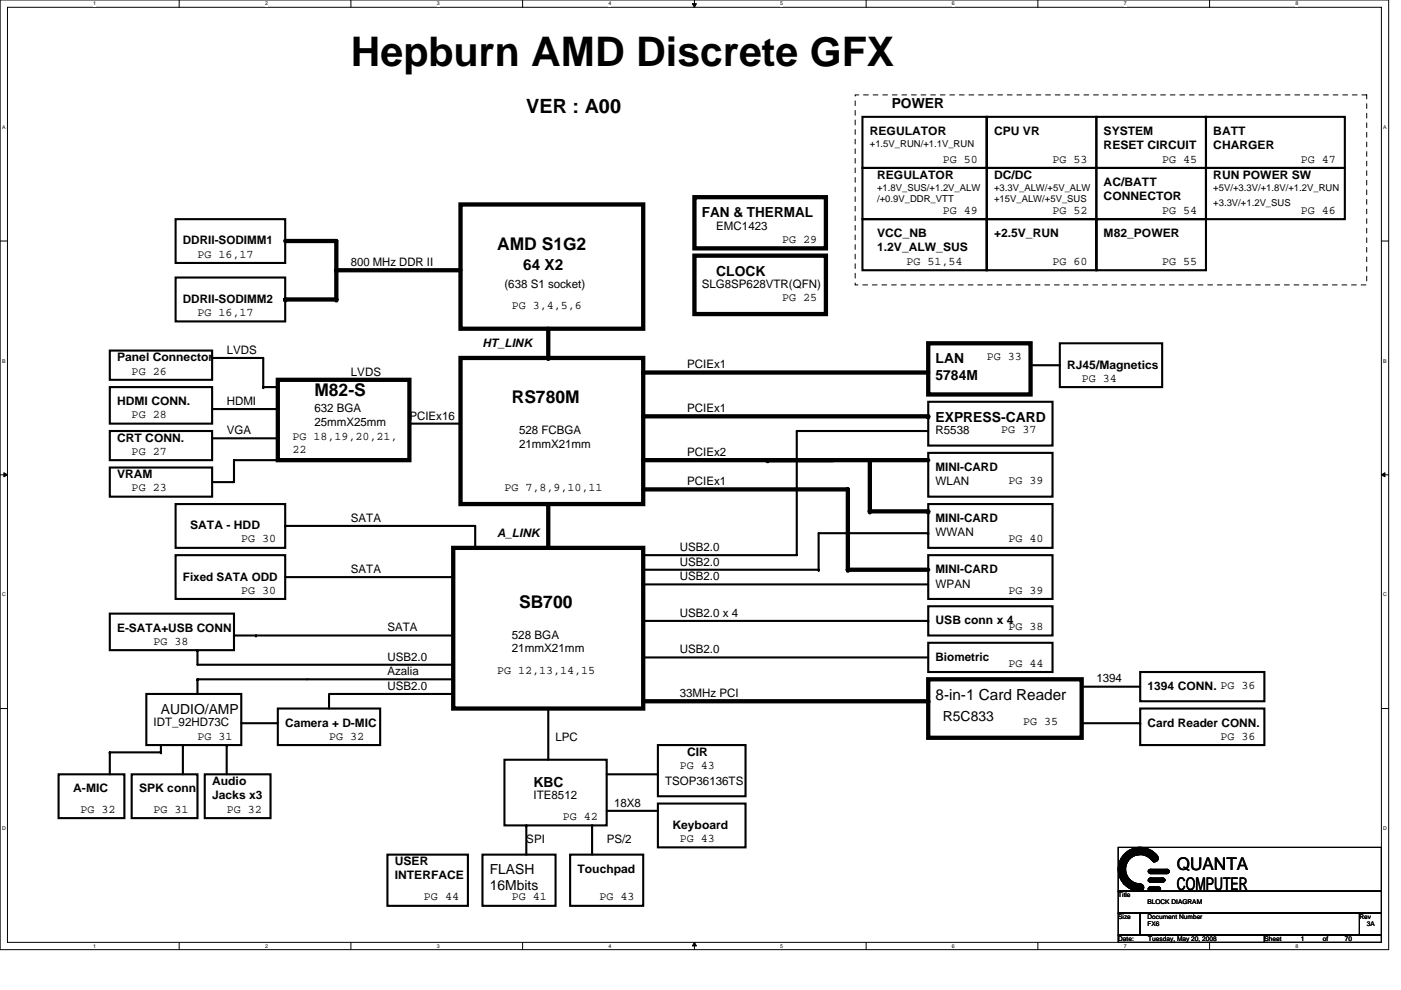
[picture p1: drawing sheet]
<svg xmlns="http://www.w3.org/2000/svg" width="297mm" height="210mm" viewBox="0 0 297 210" stroke-linecap="round" stroke-linejoin="round" font-family="sans-serif">
<path d="M0 0h294.4v201.4h-294.4zM1.6 1.5h291.3v198.4h-291.3z" fill="none" stroke="#000" stroke-width=".21"/>
<g fill="#fff">
<path d="M19.8 .2h.6v1.2h-.6z"/>
<path d="M19.8 200h.6v1.3h-.6z"/>
</g>
<path d="M38 0v1.5M38 199.9v1.5" fill="none" stroke="#000" stroke-width=".21"/>
<g fill="#fff">
<path d="M56.2 .2h.6v1.2h-.6z"/>
<path d="M56.2 200h.6v1.3h-.6z"/>
</g>
<path d="M74.4 0v1.5M74.4 199.9v1.5" fill="none" stroke="#000" stroke-width=".21"/>
<g fill="#fff">
<path d="M92.6 .2h.6v1.2h-.6z"/>
<path d="M92.6 200h.6v1.3h-.6z"/>
</g>
<path d="M110.8 0v1.5M110.8 199.9v1.5" fill="none" stroke="#000" stroke-width=".21"/>
<g fill="#fff">
<path d="M129 .2h.6v1.2h-.6z"/>
<path d="M129 200h.6v1.3h-.6z"/>
</g>
<path d="M147.2 0v1.5M147.2 199.9v1.5" fill="none" stroke="#000" stroke-width=".21"/>
<path d="M146.8 .8h.9l-.5 .7zM147.2 199.9l.5 .7h-.9z" fill="#000" stroke="#000" stroke-width=".21"/>
<g fill="#fff">
<path d="M165.4 .2h.6v1.2h-.6z"/>
<path d="M165.4 200h.6v1.3h-.6z"/>
</g>
<path d="M183.6 0v1.5M183.6 199.9v1.5" fill="none" stroke="#000" stroke-width=".21"/>
<g fill="#fff">
<path d="M201.8 .2h.6v1.2h-.6z"/>
<path d="M201.8 200h.6v1.3h-.6z"/>
</g>
<path d="M220 0v1.5M220 199.9v1.5" fill="none" stroke="#000" stroke-width=".21"/>
<g fill="#fff">
<path d="M238.2 .2h.6v1.2h-.6z"/>
<path d="M238.2 200h.6v1.3h-.6z"/>
</g>
<path d="M256.5 0v1.5M256.5 199.9v1.5" fill="none" stroke="#000" stroke-width=".21"/>
<g fill="#fff">
<path d="M274.7 .2h.5v1.2h-.5z"/>
<path d="M274.7 200h.5v1.3h-.5z"/>
<path d="M.4 26.3h.8v1.3h-.8z"/>
<path d="M293.3 26.3h.7v1.3h-.7z"/>
<path d="M.4 75.9h.8v1.2h-.8z"/>
<path d="M293.3 75.9h.7v1.2h-.7z"/>
</g>
<path d="M0 51.1h1.6M292.9 51.1h1.5" fill="none" stroke="#000" stroke-width=".21"/>
<g fill="#fff">
<path d="M.4 125.5h.8v1.2h-.8z"/>
<path d="M293.3 125.5h.8v1.2h-.8z"/>
</g>
<path d="M0 100.7h1.6M292.9 100.7h1.5" fill="none" stroke="#000" stroke-width=".21"/>
<path d="M.8 100.3l.8 .4-.8 .4zM292.9 100.7l.7-.4v.8z" fill="#000" stroke="#000" stroke-width=".21"/>
<g fill="#fff">
<path d="M.4 175.1h.8v1.2h-.8z"/>
<path d="M293.3 175.1h.8v1.2h-.8z"/>
</g>
<g fill="none" stroke="#000" stroke-width=".21">
<path d="M0 150.3h1.6M292.9 150.3h1.5M237.1 179.7h55.8v9.3h-55.8zM240.5 179.9v1.5l-.2-.1v-1.3zM241.7 179.7l1.2 .2 1.1 .4 1.4 1.2M241.7 179.7a4.6 4.6 0 0 0-4.6 4.7 4.6 4.6 0 0 0 4.6 4.6M241.7 179.7l-1.4 .2M237.1 193.7h4.6v4.6h-4.6zM237.1 189h55.8v4.7h-55.8zM237.1 198.3h31v1.6h-31zM237.3 183.3v2.2l.1 .4v-3.1l.1-.3v3.9l.2 .1v-4.3l.2-.3v5l.1 .1v-5.3l.2-.1v5.9M238.3 187.5v-6.1l.2-.1v6.3h.2v-2.3l.1 .3v2.2l.1 .1v-2l.2 .3v1.9l.2 .2v-1.9l.1 .1v1.9h.2v-1.7l.1 .2v1.7h.2v-1.6l.1 .2v1.4l.2 .1v-1.5l.1 .1v1.4h.2v-1.2"/>
<path d="M238.7 181v2.6l.1-.5v-2.1l.1-.2v2l.2-.1v-2l.2-.2v1.9l.1-.2v-1.9h.2v1.8l.1-.2v-1.6l.2-.1v1.5l.1-.1v-1.4l.2-.2v1.6M240.5 181a3.6 3.6 0 0 1 4.3 1.5M240.5 180.8a3.8 3.8 0 0 1 4.5 1.9M240.5 180.7a3.9 3.9 0 0 1 4.7 2M240.5 180.5a4 4 0 0 1 4.7 1.9M240.5 180.4a4.3 4.3 0 0 1 4.9 2M240.5 180.1a4.4 4.4 0 0 1 5.1 2M240.5 187.3v.2h.2v1.2h.1v-1.2h.2v1.4h-.3l.4-1.4M240.5 181.4a3.3 3.3 0 0 1 4.1 1.4M240.5 181.2a3.4 3.4 0 0 1 4.2 1.6M240.6 180.2a4.4 4.4 0 0 1 4.9 2M240.7 180v1.3"/>
<path d="M241.1 187.5h.1M241.1 187.5v1.4l.2-.2v-1.2l.1 .3v1.1h.2v-1.3h.1v1.3h.2v-1.3h.2v1.3l.1-.2v-.9l.2 .1v.7M241.7 181.3l1.3 .3 1.1 .8M241.7 181.3a3.1 3.1 0 0 0-3 3.1 3.1 3.1 0 0 0 3 3.1M241.7 181.3l-1.1 .1M241.7 193.7h46.5v4.6h-46.5zM243.6 184.5h4.2v.2h-4.3v.1h4.4l-.1 .2h-4.2l.2 .1h4M243.6 186.4h3.3v.1h-3.3l-.1 .2h3.5l-.1 .2h-3.4l.3 .1h2.9M243.6 188.3h2.3v.1h-2.4v.2h2.6l-.2 .1h-2.4l.3 .2h2.1M243.9 188.1h1.7M243.9 189h1.7M243.9 187.2h2.6"/>
<path d="M243.9 186.2h2.6M243.9 185.3h3.6M243.9 184.4h3.6M268.1 198.3h24.8v1.6h-24.8zM288.2 193.7h4.7v4.6h-4.7z"/>
<circle cx="241.7" cy="188.2" r=".77"/>
<circle cx="243.9" cy="186.7" r=".45"/>
<circle cx="243.9" cy="184.8" r=".45"/>
<circle cx="243.9" cy="188.5" r=".45"/>
<circle cx="244.8" cy="182" r=".76"/>
<circle cx="245.6" cy="188.5" r=".46"/>
<circle cx="246.5" cy="186.7" r=".46"/>
<circle cx="247.5" cy="184.8" r=".46"/>
</g>
<g fill="none" stroke="#000" stroke-width=".44">
<path d="M182.9 24.8h26.3v10.8h-26.3zM182.9 35.6h26.3v10.9h-26.3zM209.2 35.6h23.2v10.9h-23.2zM209.2 24.8h23.2v10.8h-23.2zM232.4 35.6h23.3v10.9h-23.3zM232.4 24.8h23.3v10.8h-23.3zM255.7 24.8h29.4v10.8h-29.4zM255.7 35.6h29.4v10.9h-29.4zM37.2 58.9h23.3v9.3h-23.3zM37.2 46.5h23.3v9.3h-23.3zM182.9 46.5h26.3v10.8h-26.3zM209.2 46.5h23.2v10.8h-23.2z"/>
<path d="M232.4 46.5h23.3v10.8h-23.3zM23.3 74.4h21.7v6.2h-21.7zM45 75.9h.1M45 75.9h10.8v6.2M218.5 77.5h.1M218.5 77.5h6.2M224.7 72.8h21.7v9.3h-21.7zM23.3 91.4h21.7v6.2h-21.7zM23.3 82.1h21.7v7.8h-21.7zM23.3 99.2h21.7v6.1h-21.7zM45 86.8h13.9M45 93h13.9"/>
<path d="M55.8 82.1h.1M55.8 82.1h3.1M58.9 97.6h-9.3v4.7h-4.6M58.9 97.6h.1M86.8 89.9h10.8M97.6 89.9h.1M196.8 96.1h26.4v9.2h-26.4zM196.8 85.2h26.4v9.3h-26.4zM196.8 91.4h-27.9v26.4h-32.5M37.2 106.9h23.3v9.3h-23.3zM37.2 117.8h23.3v9.2h-23.3zM60.5 111.5h.1"/>
<path d="M60.5 111.5h40.3v4.7M100.8 116.2h.1M196.8 106.9h26.4v9.3h-26.4zM196.8 117.8h26.4v9.2h-26.4zM196.8 113.1h.1M196.8 113.1h-23.2v7.7M23.3 130.2h26.3v7.7h-26.3zM41.9 137.9v3.1h54.2M41.9 137.9h.1M49.6 134.8h.1M49.6 134.8h46.5M54.3 134.8h.1"/>
<path d="M60.5 122.4h35.6M96.1 122.4h.1M136.4 139.4h.1M136.4 124h60.4M136.4 131.7h60.4M136.4 139.4h60.4M136.4 120.8h37.2M173.6 120.8h.1M196.8 128.6h26.4v6.2h-26.4zM196.8 136.3h26.4v6.2h-26.4zM196.8 131.7h.1M23.3 159.6h.1"/>
<path d="M23.3 159.6h10.8M23.3 159.6v4.6M31 147.2h20.2v10.8h-20.2zM34.1 159.6h.1M34.1 158v1.6M38.8 158h.1M38.8 158v6.2M41.9 144.1h54.2M41.9 144.1v3.1M41.9 144.1h.1M48.1 158h.1M48.1 158v6.2"/>
<path d="M51.2 153.4h7.7M58.9 150.3h21.7v7.7h-21.7zM96.1 147.2h-26.3v3.1M116.2 150.3v10.8M139.5 158h18.6v10.9h-18.6zM229.3 145.6h.1M229.3 145.6h12.4M229.3 153.4h12.4M241.7 153.4h.1M241.7 142.5h26.4v6.2h-26.4zM241.7 150.3h26.4v7.7h-26.4zM12.4 164.2h14v9.3h-14z"/>
<path d="M27.9 164.2h14v9.3h-14zM43.4 164.2h14v9.3h-14zM107 161.1h21.6v14h-21.6zM111.6 175.1h.1M111.6 175.1v6.2M125.5 175.1h.1M125.5 175.1v6.2M128.6 172h10.9M128.6 164.2h10.9M139.5 164.2h.1M139.5 170.4h18.6v9.3h-18.6zM82.1 181.3h17.1v10.8h-17.1z"/>
<path d="M102.3 181.3h15.5v10.8h-15.5zM120.9 181.3h15.5v10.8h-15.5z"/>
</g>
<g fill="none" stroke="#000" stroke-width=".91">
<path d="M60.5 51.1h10.8v12.4M71.3 57.3h.1M71.3 57.3h26.3M97.6 43.4h38.8v26.3h-38.8zM147.2 54.2h27.9v12.4h-27.9zM147.2 41.8h27.9v10.9h-27.9zM60.5 63.5h.1M60.5 63.5h10.8M71.3 63.5h.1M97.6 75.9h38.8v31h-38.8zM116.2 75.9h.1M116.2 69.7v6.2"/>
<path d="M136.4 79h.1M136.4 79h60.4M196.8 72.8h21.7v10.9h-21.7zM58.9 80.6h27.9v17h-27.9zM136.4 97.6h40.3M136.4 88.3h60.4M162.7 97.6h.1M162.7 97.6h34.1M184.4 97.6v10.9M196.8 88.3h.1M96.1 116.2h40.3v34.1h-40.3zM116.2 106.9h.1"/>
<path d="M116.2 106.9v9.3M136.4 103.8h43.4M179.8 103.8h.1M179.8 103.8v17M184.4 108.5h.1M184.4 108.5h12.4M196.8 108.5h.1M179.8 120.8h17M179.8 120.8h.1M136.4 148.7h60.4M196.8 148.7h.1M196.8 144.1h32.5v12.4h-32.5z"/>
</g>
<path d="M181.3 20.1h108.5v40.3h-108.5z" fill="none" stroke="#000" stroke-width=".21" stroke-dasharray="1 1 1 1 1 1 1 1"/>
<text font-size="8.7" x="74.4" y="14">Hepburn AMD Discrete GFX</text>
<text font-size="4.2" x="111.6" y="24">VER : A00</text>
<g font-size="3.7">
<text x="105.4" y="53">AMD S1G2</text>
<text x="66.7" y="84">M82-S</text>
<text x="108.5" y="85.6">RS780M</text>
<text x="110" y="128.9">SB700</text>
<text x="249.5" y="184.6">QUANTA</text>
<text x="249.5" y="188.8">COMPUTER</text>
</g>
<g font-size="3.2">
<text x="110.9" y="57.2">64 X2</text>
<text x="198.3" y="148.5">8-in-1 Card Reader</text>
</g>
<g font-size="2.9">
<text x="189.1" y="22.9">POWER</text>
<text x="148.8" y="46.1">FAN &amp; THERMAL</text>
<text x="151.9" y="58.5">CLOCK</text>
<text x="198.3" y="77.1">LAN</text>
<text x="198.3" y="80.6">5784M</text>
<text x="198.3" y="89.5">EXPRESS-CARD</text>
<text x="34.1" y="151.4">AUDIO/AMP</text>
<text x="199.9" y="152.9">R5C833</text>
<text x="113.1" y="167">KBC</text>
<text x="103.8" y="185.5">FLASH</text>
<text x="103.8" y="188.8">16Mbits</text>
</g>
<g font-size="2.5">
<text x="184.4" y="28.6">REGULATOR</text>
<text x="210.8" y="28.6">CPU VR</text>
<text x="234" y="28.6">SYSTEM</text>
<text x="257.2" y="28.6">BATT</text>
<text x="199.9" y="34.5">PG 50</text>
<text x="223.2" y="34.5">PG 53</text>
<text x="234" y="31.5">RESET CIRCUIT</text>
<text x="246.4" y="34.5">PG 45</text>
<text x="257.2" y="31.5">CHARGER</text>
<text x="275.8" y="34.5">PG 47</text>
<text x="186" y="37.9">REGULATOR</text>
<text x="210.8" y="37.9">DC/DC</text>
<text x="234" y="39.5">AC/BATT</text>
<text x="257.2" y="37.9">RUN POWER SW</text>
<text x="199.9" y="45.3">PG 49</text>
<text x="223.2" y="45.3">PG 52</text>
<text x="234" y="42.4">CONNECTOR</text>
<text x="246.4" y="45.3">PG 54</text>
<text x="275.8" y="45.3">PG 46</text>
<text x="38.8" y="51.9">DDRII-SODIMM1</text>
<text x="151.9" y="48.7">EMC1423</text>
<text x="165.8" y="51.5">PG 29</text>
<text x="186" y="50.3">VCC_NB</text>
<text x="186" y="53.2">1.2V_ALW_SUS</text>
<text x="210.8" y="50.3">+2.5V_RUN</text>
<text x="234" y="50.3">M82_POWER</text>
<text x="41.9" y="54.7">PG 16,17</text>
<text x="74.4" y="56.5">800 MHz DDR II</text>
<text x="192.2" y="56.2">PG 51,54</text>
<text x="223.2" y="56.2">PG 60</text>
<text x="246.4" y="56.2">PG 55</text>
<text x="38.8" y="64.3">DDRII-SODIMM2</text>
<text x="107" y="61.1">(638 S1 socket)</text>
<text x="108.5" y="65.5">PG 3,4,5,6</text>
<text x="148.8" y="61.1">SLG8SP628VTR(QFN)</text>
<text x="165.8" y="63.9">PG 25</text>
<text x="41.9" y="67">PG 16,17</text>
<text x="24.8" y="76.6">Panel Connector</text>
<text x="48.1" y="75">LVDS</text>
<text x="102.3" y="73.5">HT_LINK</text>
<text x="209.2" y="76.3">PG 33</text>
<text x="27.9" y="79.4">PG 26</text>
<text x="74.4" y="79.7">LVDS</text>
<text x="145.7" y="78.1">PCIEx1</text>
<text x="226.2" y="78.2">RJ45/Magnetics</text>
<text x="229.3" y="81">PG 34</text>
<text x="24.8" y="86">HDMI CONN.</text>
<text x="27.9" y="88.7">PG 28</text>
<text x="48.1" y="85.9">HDMI</text>
<text x="66.7" y="87.4">632 BGA</text>
<text x="86.8" y="89">PCIEx16</text>
<text x="145.7" y="87.4">PCIEx1</text>
<text x="24.8" y="93.7">CRT CONN.</text>
<text x="48.1" y="92.1">VGA</text>
<text x="62" y="93.4">PG 18,19,20,21,</text>
<text x="66.7" y="90.3">25mmX25mm</text>
<text x="110" y="92.1">528 FCBGA</text>
<text x="110" y="94.9">21mmX21mm</text>
<text x="198.3" y="92.1">R5538</text>
<text x="212.3" y="91.8">PG 37</text>
<text x="24.8" y="101.5">VRAM</text>
<text x="27.9" y="96.5">PG 27</text>
<text x="62" y="96">22</text>
<text x="145.7" y="96.7">PCIEx2</text>
<text x="198.3" y="99.9">MINI-CARD</text>
<text x="27.9" y="104.2">PG 23</text>
<text x="107" y="104.2">PG 7,8,9,10,11</text>
<text x="145.7" y="102.9">PCIEx1</text>
<text x="198.3" y="102.9">WLAN</text>
<text x="213.8" y="102.7">PG 39</text>
<text x="40.3" y="112.3">SATA - HDD</text>
<text x="74.4" y="110.7">SATA</text>
<text x="105.4" y="113.8">A_LINK</text>
<text x="198.3" y="110.7">MINI-CARD</text>
<text x="198.3" y="113.8">WWAN</text>
<text x="51.2" y="115.1">PG 30</text>
<text x="144.1" y="120">USB2.0</text>
<text x="144.1" y="116.9">USB2.0</text>
<text x="213.8" y="115.1">PG 40</text>
<text x="38.8" y="123.1">Fixed SATA ODD</text>
<text x="51.2" y="125.9">PG 30</text>
<text x="74.4" y="121.5">SATA</text>
<text x="144.1" y="123.1">USB2.0</text>
<text x="198.3" y="121.6">MINI-CARD</text>
<text x="198.3" y="124.6">WPAN</text>
<text x="213.8" y="125.9">PG 39</text>
<text x="144.1" y="130.8">USB2.0 x 4</text>
<text x="24.8" y="134">E-SATA+USB CONN</text>
<text x="32.6" y="136.8">PG 38</text>
<text x="82.1" y="133.9">SATA</text>
<text x="108.5" y="135.5">528 BGA</text>
<text x="198.3" y="132.4">USB conn x 4</text>
<text x="213.8" y="133.7">PG 38</text>
<text x="82.1" y="143.2">Azalia</text>
<text x="82.1" y="140.1">USB2.0</text>
<text x="105.4" y="143">PG 12,13,14,15</text>
<text x="108.5" y="138.3">21mmX21mm</text>
<text x="144.1" y="138.6">USB2.0</text>
<text x="198.3" y="140.2">Biometric</text>
<text x="213.8" y="141.4">PG 44</text>
<text x="82.1" y="146.3">USB2.0</text>
<text x="144.1" y="147.9">33MHz PCI</text>
<text x="232.4" y="144.8">1394</text>
<text x="243.3" y="146.4">1394 CONN. PG 36</text>
<text x="32.6" y="154.1">IDT_92HD73C</text>
<text x="60.5" y="154.1">Camera + D-MIC</text>
<text x="217" y="153.8">PG 35</text>
<text x="243.3" y="154.1">Card Reader CONN.</text>
<text x="41.9" y="156.9">PG 31</text>
<text x="69.8" y="156.9">PG 32</text>
<text x="117.8" y="157.2">LPC</text>
<text x="145.7" y="160.3">CIR</text>
<text x="258.8" y="156.9">PG 36</text>
<text x="45" y="166.5">Audio</text>
<text x="141" y="166.5">TSOP36136TS</text>
<text x="144.1" y="163.1">PG 43</text>
<text x="15.5" y="168.1">A-MIC</text>
<text x="17.1" y="172.4">PG 32</text>
<text x="29.5" y="168.1">SPK conn</text>
<text x="32.6" y="172.4">PG 31</text>
<text x="45" y="169.4">Jacks x3</text>
<text x="48.1" y="172.4">PG 32</text>
<text x="113.1" y="169.5">ITE8512</text>
<text x="119.3" y="173.9">PG 42</text>
<text x="130.2" y="171.1">18X8</text>
<text x="111.6" y="178.9">SPI</text>
<text x="128.6" y="178.9">PS/2</text>
<text x="142.6" y="175.8">Keyboard</text>
<text x="144.1" y="178.6">PG 43</text>
<text x="83.7" y="183.6">USER</text>
<text x="122.4" y="185.1">Touchpad</text>
<text x="83.7" y="186.5">INTERFACE</text>
<text x="89.9" y="191">PG 44</text>
<text x="108.5" y="191">PG 41</text>
<text x="127.1" y="191">PG 43</text>
</g>
<g font-size="2">
<text x="184.4" y="31.2">+1.5V_RUN/+1.1V_RUN</text>
<text x="186" y="40.5">+1.8V_SUS/+1.2V_ALW</text>
<text x="210.8" y="40.5">+3.3V_ALW/+5V_ALW</text>
<text x="257.2" y="40.5">+5V/+3.3V/+1.8V/+1.2V_RUN</text>
<text x="186" y="42.8">/+0.9V_DDR_VTT</text>
<text x="210.8" y="42.8">+15V_ALW/+5V_SUS</text>
<text x="257.2" y="43.6">+3.3V/+1.2V_SUS</text>
</g>
<g font-size="1.4">
<text x="237.1" y="190.3">Title</text>
<text x="243.3" y="191.8">BLOCK DIAGRAM</text>
<text x="237.1" y="194.9">Size</text>
<text x="243.3" y="194.9">Document Number</text>
<text x="243.3" y="196.5">FX6</text>
<text x="288.2" y="194.9">Rev</text>
<text x="289.8" y="196.5">3A</text>
<text x="237.1" y="199.6">Date:</text>
<text x="243.5" y="199.6">Tuesday, May 20, 2008</text>
<text x="268.1" y="199.6">Sheet</text>
<text x="275.8" y="199.6">1</text>
<text x="280.5" y="199.6">of</text>
<text x="285.1" y="199.6">70</text>
</g>
<g font-size="1.1">
<text x="19.8" y="1.2">1</text>
<text x="56.2" y="1.2">2</text>
<text x="92.6" y="1.2">3</text>
<text x="129" y="1.2">4</text>
<text x="165.4" y="1.2">5</text>
<text x="201.8" y="1.2">6</text>
<text x="238.2" y="1.2">7</text>
<text x="274.7" y="1.2">8</text>
<text x=".4" y="27.3">A</text>
<text x="293.3" y="27.3">A</text>
<text x=".4" y="76.9">B</text>
<text x="293.3" y="76.9">B</text>
<text x=".4" y="126.5">C</text>
<text x="293.3" y="126.5">C</text>
<text x=".4" y="176.1">D</text>
<text x="293.3" y="176.1">D</text>
<text x="19.8" y="201">1</text>
<text x="56.2" y="201">2</text>
<text x="92.6" y="201">3</text>
<text x="129" y="201">4</text>
<text x="165.4" y="201">5</text>
<text x="201.8" y="201">6</text>
<text x="238.2" y="201">7</text>
<text x="274.7" y="201">8</text>
</g>
</svg>
